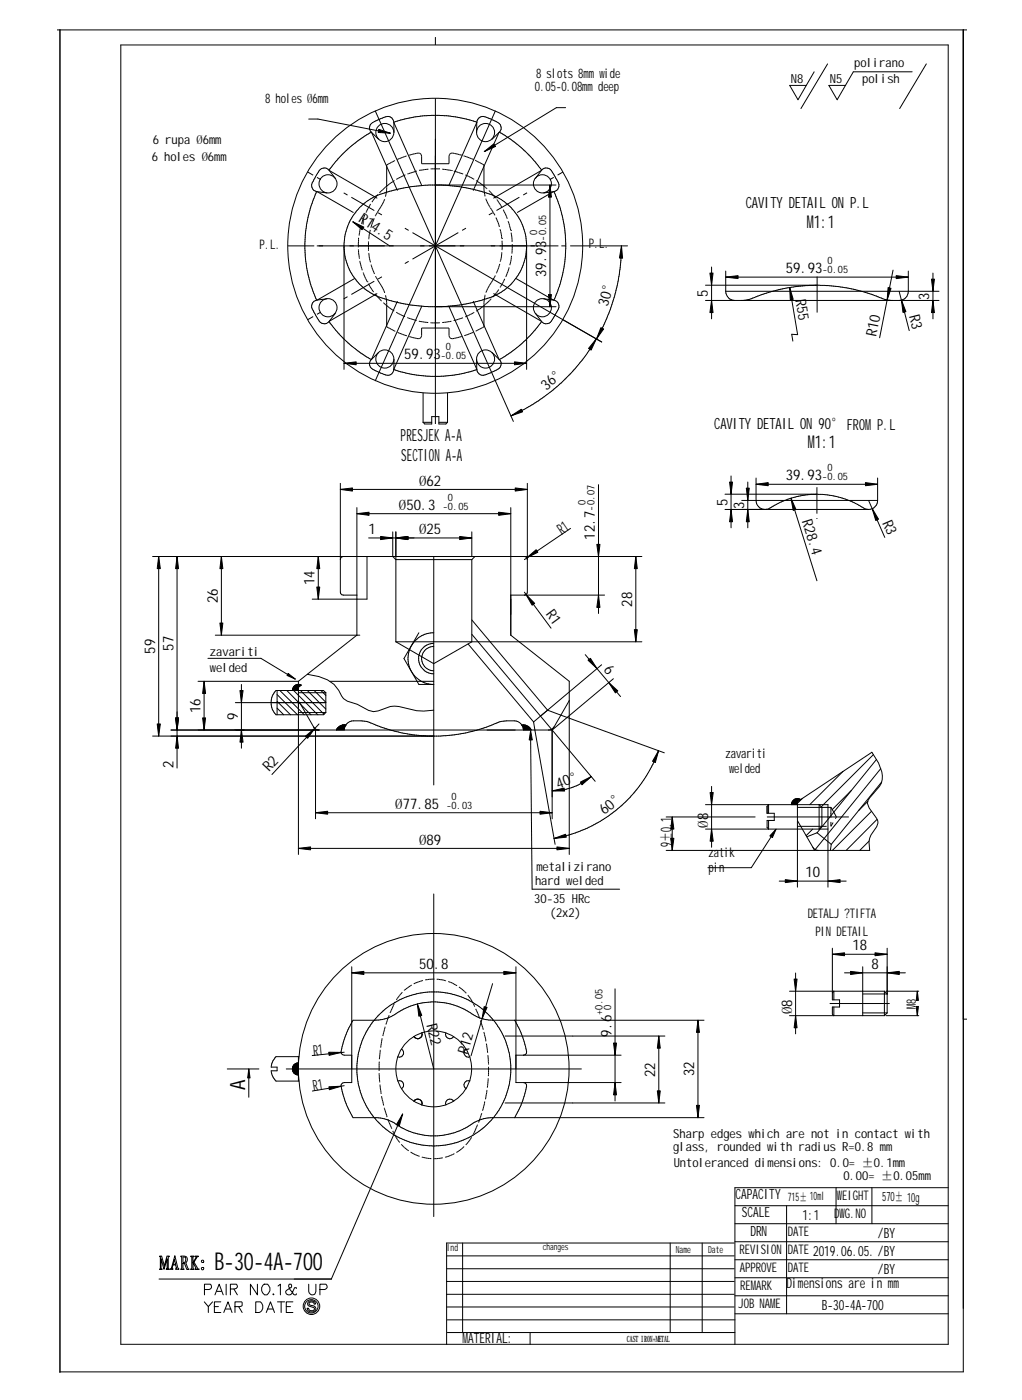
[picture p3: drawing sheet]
<svg xmlns="http://www.w3.org/2000/svg" width="235mm" height="322mm" viewBox="0 0 235 322" stroke-linecap="round" stroke-linejoin="round" font-family="sans-serif">
<g fill="none" stroke="#000" stroke-width=".23">
<path d="M13.1 6.9h209.4M13.8 6.9v309.2M27.8 10.4h190.5v299.2h-190.5zM187.5 16.5l-3.8 6.5-1.9-3.3h3.8M190.5 14.7l-6.1 10.3M210 16.5h-13.5l-3.8 6.5-1.9-3.3h3.9M213.3 14.7l-6.2 10.3M221.8 6.9v309.1h-208M71.1 27.4h2.1l16.7 3.3M75.8 39.3l11 6.3M85.5 30.5l1.7 1.6M85.5 30.4a30 30 0 0 0-6 4.4l-2.2 2.4-1.5 2"/>
<path d="M85.6 30.5l5.9 13.3M86.4 25.6l31.8 71.5M90.7 28.2a1.57 1.57 0 0 0-1-1.3 1.57 1.57 0 0 0-1.7 .3l-1.5 .6a1.57 1.57 0 0 0-1.3 1 1.57 1.57 0 0 0 .3 1.7M90.7 28.2v2.3M90.7 28.1a29.7 29.7 0 0 1 8.7-1.5l3.4 .1 2.1 .2 4.9 1.2M90.7 28.2l6.4 14.5M100.2 32v10.8M109.8 28.2a1.57 1.57 0 0 1 1-1.3 1.57 1.57 0 0 1 1.6 .3l1.5 .6a1.57 1.57 0 0 1 1.3 1 1.57 1.57 0 0 1-.3 1.7l-1.6 1.6M109.8 28.2l-.1 2.3M109.8 28.2l-6.5 14.5M114 25.6l-27.6 62.1M114.9 30.5l-5.9 13.3"/>
<path d="M115 30.4l2.7 1.8 2.6 2.1 2.3 2.3 2.1 2.6M124.6 39.3l-10.9 6.3M130.2 24.8h-2.1l-16.6 10.1M72.9 44.1l-1.5 4-.8 3.7a30.2 30.2 0 0 0 0 9.7l.8 3.7 1.5 3.9M73 44.1l8.3 4.8M77.2 41.1l-1.4-1.9a1.39 1.39 0 0 0-2.3 .1 9.8 9.8 0 0 0-1.7 3.6 1.44 1.44 0 0 0 1.1 1.2l2.4 .3M79.2 57.1a13 13 0 0 0 1.8 6l1.2 1.7a14.1 14.1 0 0 0 8.3 4.6 40.8 40.8 0 0 0 8.3 1.2h29.2M81.2 51.1l8.5 5.5M101.7 42.6l1.6 .1M103.3 42.7l1.7 .2a36.1 36.1 0 0 1 9.3 2.4l1.8 1.1 1.8 1.8a12.1 12.1 0 0 1 3 5.5l.3 2.5v28.9M121.2 57.1a13 13 0 0 1-1.7 6l-1.3 1.7a13.7 13.7 0 0 1-7.9 4.5l-3.2 .7-3.8 .5M123.3 41.1l1.4-1.9a1.39 1.39 0 0 1 2.3 .1 9.8 9.8 0 0 1 1.7 3.6 1.44 1.44 0 0 1-1.2 1.2l-2.3 .3"/>
<path d="M126.6 42.6v28M127.4 44.1l-8.3 4.8M127.6 44.1l1.2 3.2 .7 2.4a29.8 29.8 0 0 1 0 13.8l-.7 2.5-1.2 3.1M128 42.6h-29.2l-3 .3a32.3 32.3 0 0 0-10.4 2.8l-1.7 1.3-1.2 1.2a12.1 12.1 0 0 0-3 5.5l-.3 2.5v28.9M134.2 56.6h10.3M143.1 56.6a42.9 42.9 0 0 1-3.4 16.6l-2.4 4.9M75.3 68.8l-2.4 .3a1.46 1.46 0 0 0-.8 2.4l.5 1a3 3 0 0 0 1.8 2 1.26 1.26 0 0 0 1.4-.5l1.4-1.8M75.8 74.1l2 2.6 2.3 2.3 3 2.3 2.4 1.5M81.6 64.2l-8.6 4.9M86.8 67.6l-11 6.4M91.5 69.4l-5.9 13.3M97.1 70.5l-6.4 14.5"/>
<path d="M102.1 70.6h-.4M103.3 70.5l6.5 14.5M103.3 70.5l-.8 .1M109 69.4l5.9 13.3M113.7 67.6l10.9 6.4M118.8 64.2l8.6 4.9M124.7 74.1l-2.1 2.6-2.3 2.3-2.6 2.1-2.7 1.7M125.2 68.8l2.3 .3a1.59 1.59 0 0 1 .7 2.8l-.6 1a2.07 2.07 0 0 1-2 1.7l-.9-.6-1.4-1.8M137.3 78l-2.3 3.6-3.4 4.2-2.4 2.4-4.3 3.4a46.5 46.5 0 0 1-7.3 4.2M138.5 78.8l-8.9-5.2 9 5.2M162.4 69.2h53.8M162.4 65.7l28.2 .1 5.9 .8 4.8 1.5a11.3 11.3 0 0 0 3.9 1.1"/>
<path d="M163.8 61.5v11.9M167.1 67.1h49.1M167.1 67.1a2.1 2.1 0 0 0 2.1 2.1M167.1 63.8h42M167.1 62.4v4.7M181.8 66.2l-4.1 .9-3.2 1.1a9.6 9.6 0 0 1-3.5 1M181.8 66.2l1.8 10.9-1.3-.1 .2 1.6M187.7 65.7l-5.9 .5M205.6 62.2l-3.1 15.6M207 67.1l2.3 9M209.1 62.4v4.7a2.1 2.1 0 0 1-2.1 2.1M214.8 62.9v10.5"/>
<path d="M79.2 83.7h42M87.2 81.2l-1.7 1.6M90.6 85.1a30 30 0 0 0 8.6 1.6h2.1a29.3 29.3 0 0 0 8.5-1.6M90.7 82.7v2.4a1.57 1.57 0 0 1-1 1.3 1.57 1.57 0 0 1-1.7-.4l-1.5-.6a1.57 1.57 0 0 1-1.3-1 1.57 1.57 0 0 1 .3-1.6M97.4 97.3l.4 .3h1.6v-1.6h1.6v1.6h1.7l.3-.3M97.4 97.3h2M97.4 90.5v6.8M101 97.3h2M103 90.5v6.8M113.3 81.2l1.6 1.6a1.57 1.57 0 0 1 .3 1.6 1.57 1.57 0 0 1-1.3 1l-1.5 .6a1.59 1.59 0 0 1-1.6 .4 1.59 1.59 0 0 1-1-1.3l-.1-2.4M78.4 111.3v25.1l.3 .6 .3 .1h3.2M78.4 112.7h43"/>
<path d="M82.2 116.9v29.4l-13.5 10.6M82.2 118.3h35.4M117.6 116.9v29.4l13.5 10.6v39.9M121.4 111.3v25.1l-.3 .6-.4 .1M137.8 111.6v29.7M166.9 117.3h33.1M166.9 113.8h21.2M168.3 109.6v12M170.8 115.3h31.3M172.2 111v10.6M174.1 110.1v5.2a2.15 2.15 0 0 0 1.3 1.9 2.15 2.15 0 0 0 2.3-.4 20.1 20.1 0 0 1 7.8-2.8l2.6-.2M174.1 111.5h28"/>
<path d="M182.1 114.8l6 19M188.1 113.8l.4 .1a19.3 19.3 0 0 1 9.2 2.5l1.5 .8 .8 .1M200 115.3l3.7 8.5M202.1 115.3a2.1 2.1 0 0 1-2.1 2M202.1 110.1v5.2M35.1 128.2h112.7M36.5 128.2v41.3M40.8 128.2v48.7M51 128.2v18.1M73.3 128.2v9.8M79 128.2l-.6 .3v.4M84.5 128.2v9.8h-12.6"/>
<path d="M84.9 123.9h23.7M90.4 122.5v5.7l.7 .7h17.5M91.1 122.5v25.3M99.9 128.2v52.6M108.6 128.9v18.9l-8.7 5.1-8.8-5.1M108.6 122.5v5.7M109.3 128.2l-.7 .7M117.6 137.1h21.6M120.7 128.2l.6 .3 .1 .4M120.7 136.4l6.2 8.3M131.4 121.7l-10.7 7.2M146.4 128.2v19.6"/>
<path d="M45.6 156.9h23.1M47 156.9v11.2M47.9 151.6h12.2l7.9 4.8M49.6 146.3h33.2M55.6 157.6v14.7M63.8 159v5.6M63.8 160l4.7 4.6M64.4 159l5.7 5.6M66 159l5.6 5.6M67.6 159l5.6 5.6M68.7 156.9v39.9M68.7 159.5h6.3"/>
<path d="M69.2 159l5.4 5.5M69.4 157.8a1.39 1.39 0 0 0-2.1 1.2M70.7 159l4.3 4.3M70.8 155.3l2.6 .5a7 7 0 0 1 5.3 4.5l.4 .6 .9 .6 2.3 .7 2.5 1.4 1.2 .3 1.1-.2 2.8-1 .9-.1 1 .1 4.1 1 1.7 .1 2.3-.2M72.3 159l2.7 2.7M73.9 159l1.1 1.2M75 159.5l-.5-.5h-11a4 4 0 0 0 0 5.6h11l.5-.5M75 159.5v4.6M76 156.9h23.9M91.1 147.8h56.7M96.4 145.7l-3.4 6 3.4 5.9h3.5M99.9 148.2a3.5 3.5 0 0 0-3.5 3.5 3.5 3.5 0 0 0 3.5 3.5"/>
<path d="M99.9 148.9a2.82 2.82 0 0 0-2.8 2.8 2.82 2.82 0 0 0 2.8 2.8M99.9 145.7a6 6 0 0 0-6 5.8 6 6 0 0 0 5.6 6.1M107.8 148.3l15.1 18M108.6 142.8l17.5 20.8M108.6 146.1l28.4 33.8M134.7 150.8l8.2 9.6M138.5 153.1l-14 11.8M141.2 156.3l-14.1 11.8M39.4 168.1h87.7M54.2 161.8h20.8M63.8 163.1l1.5 1.5M63.8 161.5l3.1 3.1"/>
<path d="M68.7 164.1h6.3M68.9 161.7l3.3 5.8M72.2 167.5l.4 .6v20.5M72.2 167.5a1.33 1.33 0 0 0 1.2 .6M73.4 166.7l-10.8 11.7M79.6 167h-.7l-.7 .3-.7 .8M79.6 167l.6-.6a6.1 6.1 0 0 1 4.5-.2 38.5 38.5 0 0 0 10.8 3.1l2.9 .2M79.6 167l-.4 1.1M120.1 167l-.5-.6a6.1 6.1 0 0 0-4.5-.2 38.6 38.6 0 0 1-13.8 3.3h-66.2M120.1 167h.8l.7 .3 .7 .8M120.1 167l.4 1.1M122.2 170.4l.3 34.4h20.2"/>
<path d="M122.9 166.3l4.9 28.2M126.1 163.6l-3.2 2.7M126.1 163.6l26.9 9.8M127.1 168.1v20.5M127.6 167.5l-.5 .6M127.6 167.5a1.33 1.33 0 0 1-1.3 .6M131.1 161.4l-3.5 6.1M136.1 178.8a14 14 0 0 1-9 3.3M151.6 172.9l-1.3 3.1-1 1.9-2.6 3.8-2.8 3.1-3.9 3.2a32.3 32.3 0 0 1-7.5 3.8l-4.9 1.3M194.1 177.7l-7.7 7.6M201.1 173.8l-12 12M201.8 174.9l-13.7 16.9"/>
<path d="M68.7 195.4h62.4M72.6 187.2h54.5M153.4 188.2h20.5M153.4 195.9h34.1M154.8 188.2v7.7M162.4 191h28.2v13.3M162.4 185.3h28.2v3.4M163.8 181.1v14M176.7 188.2h18.7M177 187.3v-2l-.4 .4v1.6h1.7v1.7h-1.7v1.6l.4 .4v-2M177.5 192.7l-4.5 7.1h-10M183.6 184.6l17.1-11.3 1.6 2.4a5.1 5.1 0 0 1 .2 5.4l-2.3 2.7-.4 .6-.1 .7 .4 1 2 2.9v.6l-.3 .8a5.4 5.4 0 0 0-1.6 5.5h-11.8a1.49 1.49 0 0 1-1.2-.8l-3.6-6.1z"/>
<path d="M183.6 190.3h5.7M183.6 186h7.7M183.6 189.1v15.2M184.4 184.1a1.4 1.4 0 0 0-2.2 1.2M184.7 183.9l-1.1 1.1M187.1 191l-1.5 1.5M188.1 191.8l-2.3 .9M188.1 191.8l3.3 2.7M188.6 185.3l.6 .7v4.3l-.6 .7zM191.3 186v1.9M191.3 186l.7 1.1M191.4 194.5l-.2 1.4"/>
<path d="M196 182l-4.4 4.5M199.8 184.6l-2.1 2.1M200.1 193.7l-2.1 2.2M200.7 186.8l-9.1 9.1M201.9 188.7l-7.1 7.2M203 180.1l-11.6 14.4M99.9 205.9v74.3M179.4 202.9h15.4M191.6 218.4v11.9h1.7v1.6h-1.7v1.7l.4 .3v-2M191.6 219.8h12.7M204.3 218.4v14.9M81 224.1h37.8"/>
<path d="M81 222.7v26.6h-1.8a.79 .79 0 0 0-.6 1.3 22.5 22.5 0 0 0 2.7 6.8h5.5a11 11 0 0 1 5.8 2.4 15.4 15.4 0 0 0 14.6 0l.4-.2a9.9 9.9 0 0 1 5.4-2.2h49.1M96.1 231.3l3.8 14.9M97.1 237.9a1.01 1.01 0 0 1-.5 1.2 1.01 1.01 0 0 1-1.3-.4M102.7 237.9a1.01 1.01 0 0 0 .5 1.2 1.01 1.01 0 0 0 1.3-.4M113.4 226.6l-4.9 16.5M116.3 238.6h36.8M118.5 235a18.7 18.7 0 0 1 2.7 7.6l-.3 .3-.4 .1M118.8 222.7v26.6h24.2M141.6 227.7v25.9M151.7 238.6v15.4M160.7 235v22.4M162.1 235h-48.7a9.4 9.4 0 0 1-5.8-2.2 15.2 15.2 0 0 0-15.7 .2 9 9 0 0 1-5.5 2h-5.1a18.7 18.7 0 0 0-2.7 7.6l.2 .3 .4 .1h1.8"/>
<path d="M181.8 233.9h21.8M181.8 228.3h21.8M183.2 224.1v14M191.1 231.1h13.7M191.6 228.7l.4-.4v2M194.4 224.1h14M198.6 233.3h5.7M198.6 222.7v11.2M203.6 228.3l.7 .6h-5.7M203.6 228.3v5.6M204 233.9h7.5M204 228.3h7.5"/>
<path d="M204.3 233.3l-.7 .6M211.2 228.3v1.6M211.2 232.3v1.6M221.8 234.7h.7M52.3 246.2h7.3M57.3 246.2v6.5M65.9 246.2h68M68.7 243.4v5.6M68.7 244.8a1.4 1.4 0 0 0-1.4 1.4 1.4 1.4 0 0 0 1.4 1.4M68.8 243.4h-5.3l-.6 .9-.5 1.5h1.4v.8h-1.4l.3 1.1 .8 1.3h5.3M79.2 250l-7.3 1.3M79.2 242.3l-7.3 .8"/>
<path d="M91.6 248.9a1.01 1.01 0 0 1 1.2 .6 1.01 1.01 0 0 1-.4 1.3M92.4 241.6a.99 .99 0 0 1 .4 1.3 .99 .99 0 0 1-1.2 .5M92.7 256.6l-16.4 38h-39.7M95.3 253.6a1.01 1.01 0 0 1 1.3-.4 1.01 1.01 0 0 1 .5 1.3M104.5 253.6a1.01 1.01 0 0 0-1.3-.4 1.01 1.01 0 0 0-.5 1.3M107.4 241.6a.99 .99 0 0 0-.5 1.3 .99 .99 0 0 0 1.3 .5M108.2 248.9a1.01 1.01 0 0 0-1.3 .6 1.01 1.01 0 0 0 .5 1.3M116.3 254h36.8M118.8 243h24.2M120.5 249.3a.79 .79 0 0 1 .7 1.3 22.5 22.5 0 0 1-2.7 6.8M169.2 277.7h49.1M181.1 277.7v24.9"/>
<path d="M192.5 273.5v8.3M200.7 273.5v8.3M218.3 273.5h-49.1v36.1M36.7 289.3h.5l.6 2.3 .6-2.3h.6l-.3 .2v2.6l.3 .3h-.7l.2-.3v-2.2l-.7 2.4-.7-2.4v2.1l.2 .4h-.6l.2-.2v-2.8zM40.1 290.1l.3 1.1h-.6zM40.3 289.2l.6 2.6 .3 .5h-.8l.2-.2-.2-.8h-.6l-.2 .7 .2 .3h-.6l.3-.3zM41.6 289.3h.8a.83 .83 0 0 1 .7 .6 .83 .83 0 0 1-.3 .9l.4 1.2 .3 .4h-.5l-.5-1.5-.4 .1v1.2l.3 .2h-.8l.2-.2v-2.7zM42.1 289.5h.2a.67 .67 0 0 1 .5 .7 .67 .67 0 0 1-.6 .6zM43.9 289.3h.8l-.3 .3v1.2l.8-1.3-.3-.2h.8l-.3 .2-.7 1.2 .8 1.4 .3 .3h-.8l.1-.3-.7-1.3v1.4l.3 .2h-.8l.3-.2v-2.7zM46.4 292h.5v.3l-.4 .1zM47 299.8l1 1.1 .9-1.1M47.1 297h1a.67 .67 0 0 0 .6-.5 .67 .67 0 0 0-.3-.7h-1.3v2.4"/>
<path d="M49.5 298.2l1-2.4 .9 2.4M49.9 297.4h1.1M50.8 299.8h-1.4v2.5h1.4M52.1 295.8v2.4M53 296.9l1.4-.2 .3-.3-.2-.5-.1-.1h-1.4v2.4M53.8 296.9l.9 1.3M58.9 299.8h.8a1.31 1.31 0 0 1 .9 1.3 1.31 1.31 0 0 1-.9 1.2h-.8zM59.3 295.8v2.4l-1.6-2.4v2.4M60.5 296.1l.4-.3a1.09 1.09 0 0 1 1.2 .8 1.97 1.97 0 0 1-.6 1.6 1.25 1.25 0 0 1-1.1-1.9zM62.9 298l-.1 .1 .1 .1 .2-.1M63.9 299.8h1.6M64 296.2l.6-.4v2.4"/>
<path d="M64.7 299.8v2.5M67.4 299.8h-1.5v2.5h1.5M68.2 296.7v-.1h-.4l-.1 .3a1.46 1.46 0 0 1-1.4 1.3 .59 .59 0 0 1-.5-.4 .59 .59 0 0 1 .3-.7l.9-.5 .1-.3-.1-.5h-.4a1.04 1.04 0 0 0 .2 1.2l.8 1.1 .5 .1 .1-.2M71 299.9a.97 .97 0 0 1 .9-.3 .97 .97 0 0 1 .7 .7l-.3 .1a.55 .55 0 0 0-.5-.6 .55 .55 0 0 0-.6 .7l.2 .1a1.07 1.07 0 0 1 1.3 .9l-.1 .3a1.08 1.08 0 0 1-1.8-.2l-.1-.3h.3l.1 .2a.77 .77 0 0 0 1.3 .1 1.03 1.03 0 0 0-1.2-.8 .58 .58 0 0 1-.2-.9zM71.1 295.8v1.6a.83 .83 0 0 0 .8 .8 .83 .83 0 0 0 .8-.8v-1.6M73.7 297h1.1a.66 .66 0 0 0 .5-.5 .66 .66 0 0 0-.3-.7h-1.3v2.4M102.8 289.2h66.2M102.8 292.2h66.2M102.8 295.1h66.2M102.8 298.1h66.2M106.5 286.3v20.6M154.3 286.3v20.6"/>
<path d="M161.7 286.3v20.6M169 286.3h-66.2v23.3M169.2 281.8h49.1M169.2 298.4h49.1M169.2 294.3h49.1M169.2 290.1h49.1M169.2 286h49.1M48 300.9v1.4M49.3 300.9h1M51.5 302.3l1-2.5 .9 2.5M51.9 301.5h1.3M54.1 300.9l1.5-.1 .2-.8-.2-.2h-1.5v2.5"/>
<path d="M54.9 300.9l.9 1.4M61.3 302.3l1-2.5 .9 2.5M61.6 301.5h1.2M65.9 300.9h1M102.8 301h66.2M103 304h66.2M103 306.9h66.2M122 306.9v2.7M169.2 302.6h49.1"/>
<circle cx="88.6" cy="30.5" r="2.09"/>
<circle cx="111.8" cy="30.5" r="2.09"/>
<circle cx="75.5" cy="42.3" r="2.09"/>
<circle cx="100.2" cy="56.6" r="34"/>
<circle cx="124.9" cy="42.3" r="2.09"/>
<circle cx="75.5" cy="70.9" r="2.09"/>
<circle cx="124.9" cy="70.9" r="2.09"/>
<circle cx="88.6" cy="82.7" r="2.09"/>
<circle cx="111.8" cy="82.7" r="2.09"/>
<circle cx="99.8" cy="246.2" r="31.2"/>
<circle cx="99.9" cy="246.2" r="8.7"/>
<circle cx="99.9" cy="246.2" r="17.7"/>
<circle cx="46.6" cy="290.5" r=".28"/>
<circle cx="71.7" cy="300.9" r="1.55"/>
<circle cx="71.7" cy="300.8" r="1.9"/>
</g>
<g fill="#000" stroke="#000" stroke-width=".23">
<path d="M87.2 29.8l2.7 .9-2.8-.2z" fill-rule="evenodd"/>
<path d="M111.5 34.9l2.2-1.8 .4 .6z" fill-rule="evenodd"/>
<path d="M81.2 51.1l2.6 1.2-.4 .6z" fill-rule="evenodd"/>
<path d="M126.6 42.6l.4 2.8h-.7z" fill-rule="evenodd"/>
<path d="M143.1 56.6l.2 2.9-.7-.1z" fill-rule="evenodd"/>
<path d="M126.3 67.8h.7l-.4 2.8z" fill-rule="evenodd"/>
<path d="M138.3 75.5l.7 .3-1.7 2.3z" fill-rule="evenodd"/>
<path d="M163.8 69.2l.4 2.8h-.8z" fill-rule="evenodd"/>
<path d="M163.4 62.9h.8l-.4 2.8z" fill-rule="evenodd"/>
<path d="M167.1 63.8l2.8-.3v.7z" fill-rule="evenodd"/>
<path d="M181.8 66.2l.8 2.7-.7 .1z" fill-rule="evenodd"/>
<path d="M204.5 66.2l.6 .2-.8 2.7z" fill-rule="evenodd"/>
<path d="M206.3 63.5l2.8 .3-2.8 .4z" fill-rule="evenodd"/>
<path d="M207.6 69.2l1 2.6-.7 .2z" fill-rule="evenodd"/>
<path d="M214.5 64.3h.6l-.3 2.8z" fill-rule="evenodd"/>
<path d="M214.8 69.2l.3 2.8h-.6z" fill-rule="evenodd"/>
<path d="M79.2 83.7l2.8-.4v.7z" fill-rule="evenodd"/>
<path d="M118.4 83.3l2.8 .4-2.8 .3z" fill-rule="evenodd"/>
<path d="M117.6 95.8l2.4-1.5 .3 .6z" fill-rule="evenodd"/>
<path d="M137.3 78l-1.2 2.6-.6-.4z" fill-rule="evenodd"/>
<path d="M78.4 112.7l2.8-.3v.7z" fill-rule="evenodd"/>
<path d="M82.2 118.3l2.8-.3v.7z" fill-rule="evenodd"/>
<path d="M114.8 118l2.8 .3-2.8 .4z" fill-rule="evenodd"/>
<path d="M118.6 112.4l2.8 .3-2.8 .4z" fill-rule="evenodd"/>
<path d="M168 111h.7l-.4 2.8z" fill-rule="evenodd"/>
<path d="M171.8 112.4h.7l-.3 2.9z" fill-rule="evenodd"/>
<path d="M174.1 111.5l2.8-.3v.7z" fill-rule="evenodd"/>
<path d="M182.1 114.8l1.2 2.5-.7 .2z" fill-rule="evenodd"/>
<path d="M199.3 111.2l2.8 .3-2.8 .4z" fill-rule="evenodd"/>
<path d="M200.8 117.2l1.5 2.4-.7 .3z" fill-rule="evenodd"/>
<path d="M36.5 128.2l.4 2.8h-.7z" fill-rule="evenodd"/>
<path d="M40.8 128.2l.3 2.8h-.7z" fill-rule="evenodd"/>
<path d="M51 128.2l.3 2.8h-.7z" fill-rule="evenodd"/>
<path d="M73.3 128.2l.3 2.8h-.7z" fill-rule="evenodd"/>
<path d="M72.9 135.2h.7l-.3 2.8z" fill-rule="evenodd"/>
<path d="M87.6 123.6l2.8 .3-2.8 .4z" fill-rule="evenodd"/>
<path d="M91.1 123.9l2.8-.3v.7z" fill-rule="evenodd"/>
<path d="M91.1 123.9l2.8-.3v.7z" fill-rule="evenodd"/>
<path d="M105.8 123.6l2.8 .3-2.8 .4z" fill-rule="evenodd"/>
<path d="M121.1 136.9l2 2.1-.6 .4z" fill-rule="evenodd"/>
<path d="M121.3 128.5l2.1-1.9 .4 .6z" fill-rule="evenodd"/>
<path d="M137.4 125.4h.7l-.3 2.8z" fill-rule="evenodd"/>
<path d="M137.8 137.1l.3 2.8h-.7z" fill-rule="evenodd"/>
<path d="M146.4 128.2l.3 2.8h-.7z" fill-rule="evenodd"/>
<path d="M168.3 117.3l.4 2.9h-.7z" fill-rule="evenodd"/>
<path d="M172.2 117.3l.3 2.9h-.7z" fill-rule="evenodd"/>
<path d="M47 156.9l.3 2.8h-.6z" fill-rule="evenodd"/>
<path d="M50.6 143.5h.7l-.3 2.8z" fill-rule="evenodd"/>
<path d="M55.2 159h.8l-.4 2.8z" fill-rule="evenodd"/>
<path d="M66.3 155.1l1.7 1.3-1.9-.8z" fill-rule="evenodd"/>
<path d="M67.6 158.1l.9-.5 .9 .2-.7 .5v.7h-1.4z" fill-rule="evenodd"/>
<path d="M135.4 152l.5-.4 1.6 2.4z" fill-rule="evenodd"/>
<path d="M140.2 157.2l2 1.9-.5 .5z" fill-rule="evenodd"/>
<path d="M146 145h.7l-.3 2.8z" fill-rule="evenodd"/>
<path d="M36.2 166.7h.7l-.4 2.8z" fill-rule="evenodd"/>
<path d="M40.4 165.3h.7l-.3 2.8z" fill-rule="evenodd"/>
<path d="M40.8 169.5l.3 2.8h-.7z" fill-rule="evenodd"/>
<path d="M40.4 165.3h.7l-.3 2.8z" fill-rule="evenodd"/>
<path d="M46.7 165.3h.6l-.3 2.8z" fill-rule="evenodd"/>
<path d="M55.6 168.1l.4 2.8h-.8z" fill-rule="evenodd"/>
<path d="M70.3 169.6l2.2-1.8-1.7 2.2z" fill-rule="evenodd"/>
<path d="M77.8 167.6l.9-.5 .9-.1-.4 1.1h-1.7z" fill-rule="evenodd"/>
<path d="M120.1 167a2.04 2.04 0 0 1 2.2 1.1h-1.8z" fill-rule="evenodd"/>
<path d="M122.2 168.3l.4 2.1h-.8z" fill-rule="evenodd"/>
<path d="M151.6 172.9l-.7 2.7-.7-.3z" fill-rule="evenodd"/>
<path d="M68.7 195.4l2.8-.3v.6z" fill-rule="evenodd"/>
<path d="M72.6 187.2l2.8-.4v.7z" fill-rule="evenodd"/>
<path d="M124.3 186.8l2.8 .4-2.8 .3z" fill-rule="evenodd"/>
<path d="M128.2 195.1l2.9 .3-2.9 .3z" fill-rule="evenodd"/>
<path d="M127.1 182.1l2.8-.6 .1 .7z" fill-rule="evenodd"/>
<path d="M127.6 193.1l2.6-1 .2 .7z" fill-rule="evenodd"/>
<path d="M133.6 180.1l2.5-1.3-2.1 1.9z" fill-rule="evenodd"/>
<path d="M154.8 188.2l.4 2.8h-.8z" fill-rule="evenodd"/>
<path d="M154.4 193.1h.8l-.4 2.8z" fill-rule="evenodd"/>
<path d="M163.8 191l.4 2.7h-.7z" fill-rule="evenodd"/>
<path d="M163.5 182.5h.7l-.4 2.8z" fill-rule="evenodd"/>
<path d="M178.7 191l-.9 1.9-.6-.4z" fill-rule="evenodd"/>
<path d="M182.5 184.4a1.48 1.48 0 0 1 1.9-.3l-.8 .5v.7h-1.4z" fill-rule="evenodd"/>
<path d="M180.8 202.6l2.8 .3-2.8 .4z" fill-rule="evenodd"/>
<path d="M190.6 202.9l2.8-.3v.7z" fill-rule="evenodd"/>
<path d="M81 224.1l2.8-.4v.7z" fill-rule="evenodd"/>
<path d="M96.1 231.3l1 2.6-.7 .1z" fill-rule="evenodd"/>
<path d="M111.5 231.8l.6 .2-1.1 2.6z" fill-rule="evenodd"/>
<path d="M116 223.7l2.8 .4-2.8 .3z" fill-rule="evenodd"/>
<path d="M160.7 235l.3 2.8h-.6z" fill-rule="evenodd"/>
<path d="M182.8 225.5h.7l-.3 2.8z" fill-rule="evenodd"/>
<path d="M183.2 233.9l.3 2.8h-.7z" fill-rule="evenodd"/>
<path d="M191.6 219.8l2.8-.4v.7z" fill-rule="evenodd"/>
<path d="M195.8 223.7l2.8 .4-2.8 .3z" fill-rule="evenodd"/>
<path d="M201.5 219.4l2.8 .4-2.8 .3z" fill-rule="evenodd"/>
<path d="M204.3 224.1l2.8-.4v.7z" fill-rule="evenodd"/>
<path d="M210.9 231.8h.6l-.3 2.1z" fill-rule="evenodd"/>
<path d="M211.2 228.3l.3 2.1h-.6z" fill-rule="evenodd"/>
<path d="M57.3 246.2l.3 2.1h-.6z" fill-rule="evenodd"/>
<path d="M67.3 246.2h1.4v1.4a1.45 1.45 0 0 1-1.4-1.4z" fill-rule="evenodd"/>
<path d="M67.7 245.2l1-.4v1.4h-1.4z" fill-rule="evenodd"/>
<path d="M75.7 242.3l2.8 .1-2.7 .7z" fill-rule="evenodd"/>
<path d="M75.7 250.3l2.8-.1-2.7 .8z" fill-rule="evenodd"/>
<path d="M92.7 256.6l-.8 2.7-.6-.3z" fill-rule="evenodd"/>
<path d="M141.6 249.3l.3 2.9h-.6z" fill-rule="evenodd"/>
<path d="M141.3 240.2h.6l-.3 2.8z" fill-rule="evenodd"/>
<path d="M151.3 251.2h.7l-.3 2.8z" fill-rule="evenodd"/>
<path d="M151.7 238.6l.3 2.8h-.7z" fill-rule="evenodd"/>
<path d="M160.4 254.6h.6l-.3 2.8z" fill-rule="evenodd"/>
</g>
<g fill="none" stroke="#000" stroke-width=".23" stroke-dasharray="51.8 12.2" stroke-linecap="butt">
<path d="M89.4 37.8l-.4 .2M89.7 37.6l-.3 .2M90.1 37.4l-.4 .2M90.5 37.2l-.4 .2M90.8 37l-.3 .2M90.9 36.9l-.1 .1M91.6 36.7h-.2M91.9 36.5l-.3 .2M92.3 36.4l-.4 .1M92.7 36.2l-.4 .2M93.1 36.1l-.4 .1M93.5 36l-.4 .1"/>
<path d="M93.6 35.9l-.1 .1M94.1 40l-.3 .1M94.3 35.7l-.2 .1M94.5 39.9l-.4 .1M94.7 35.6l-.4 .1M94.9 39.7l-.4 .2M95 35.5l-.3 .1M95.3 39.6l-.4 .1M95.5 35.4l-.5 .1M95.7 39.5l-.4 .1M95.8 35.3l-.3 .1M96 39.4l-.3 .1"/>
<path d="M96.3 35.2l-.5 .1M96.6 35.3l-.3-.1M96.9 39.2h-.4M96.9 35.5l-.3-.2M97.1 36l-.2-.5M97.1 37.7v-1.7M97.3 39.1l-.4 .1M97.7 39.1h-.4M98.1 39l-.4 .1M98.6 39h-.5M98.6 38.9v.1M99.4 38.9h-.3"/>
<path d="M99.8 38.9h-.4M100.2 38.9h-.4M100.6 38.9h-.4M101 38.9h-.4M101.3 38.9h-.3M101.9 39l-.1-.1M102.3 39h-.4M102.7 39.1l-.4-.1M103.1 39.1h-.4M103.4 37.7v-1.7M103.4 37.7h-6.3M103.5 35.5l-.1 .5"/>
<path d="M103.5 39.2l-.4-.1M103.8 35.3l-.3 .2M104 39.3l-.5-.1M104.2 35.2l-.4 .1M104.6 35.3l-.4-.1M104.8 39.5l-.3-.1M105 35.4l-.4-.1M105.2 39.6l-.4-.1M105.4 35.5l-.4-.1M105.6 39.7l-.4-.1M105.8 35.6l-.4-.1M106 39.9l-.4-.2"/>
<path d="M106.2 35.7l-.4-.1M106.4 40l-.4-.1M107 36l-.3-.1M107.4 36.1l-.4-.1M107.7 36.2l-.3-.1M108.1 36.4l-.4-.2M108.5 36.5l-.4-.1M108.9 36.7l-.4-.2M109.6 37l-.2-.1M110 37.2l-.4-.2M110.4 37.4l-.4-.2M110.7 37.6l-.3-.2"/>
<path d="M111.1 37.8l-.4-.2M111.4 38l-.3-.2M82.5 56v.4M82.5 56.4v.4M82.5 56.8v.2M82.5 57.4v.3M82.5 54.8v.3M82.5 55.1v.5M82.5 55.6v.4M82.5 57.7v.4M82.5 58.1l.1 .4M82.6 58.5l.1 .4"/>
<path d="M82.7 58.9v.4M82.7 53.9v.4M82.7 59.3l.1 .3M82.8 53.5l-.1 .4M82.8 53.1v.4M82.9 52.7l-.1 .4M83.1 52.1v.2M83.1 52.3l-.2 .4M83.3 51.5l-.1 .1M83.4 51.1l-.1 .4M83.5 50.7l-.1 .4M83.7 50.3l-.2 .4"/>
<path d="M83.8 49.9l-.1 .4M84 49.4v.1M84 49.5l-.2 .4M84.4 48.8l-.2 .2M84.5 48.4l-.1 .4M84.8 48l-.3 .4M84.8 55.6v.2M84.8 55.8v.4M84.8 56.2v.4M84.8 56.6v.5M84.8 57.1v.4M84.8 57.5v.3"/>
<path d="M84.9 54.9v.2M84.9 58.3l.1 .4M85 47.7l-.2 .3M85 54.5l-.1 .4M85 58.7v.5M85 54.1v.4M85 59.2l.1 .4M85.1 53.7l-.1 .4M85.1 59.6l.1 .4M85.2 47.3l-.2 .4M85.2 53.3l-.1 .4M85.2 60l.1 .4"/>
<path d="M85.3 52.9l-.1 .4M85.3 47l-.1 .3M85.4 52.4h-.1M85.5 52.1l-.1 .3M85.6 51.6l-.1 .5M85.8 51.3l-.2 .3M85.9 46.2l-.3 .4M85.9 50.9l-.1 .4M86.1 45.9l-.2 .3M86.1 50.4l-.2 .5M86.1 50.3v.1M86.4 45.6l-.3 .3"/>
<path d="M86.4 49.7v.1M86.7 45.2l-.3 .4M86.7 49.3l-.3 .4M86.9 49l-.2 .3M86.9 44.9l-.2 .3M87 44.8l-.1 .1M87.1 48.6l-.2 .4M87.3 48.2l-.2 .4M87.5 44.3l-.2 .1M87.5 47.9l.3-.4M87.5 47.9l-.2 .3M87.8 44l-.3 .3"/>
<path d="M87.8 47.5l.2-.4M88 47.1l.2-.3M88.1 43.7l-.3 .3M88.2 46.8l.1-.4M88.3 46.4l.2-.4M88.4 43.4l-.3 .3M88.5 46l.1-.2M88.7 43.2l-.3 .2M88.7 45.3l.1-.1M88.8 45.2l.1-.4M88.9 44.8v-.4M88.9 44.4l.1-.4"/>
<path d="M89 44v-.5M89 42.9l-.3 .3M89 43.1v-5.1M89 43.5v-.3M89.4 42.6l-.4 .3M89.7 42.4l-.3 .2M90 42.1l-.3 .3M90.4 41.9l-.4 .2M90.7 41.6l-.3 .3M90.8 41.6h-.1M91.4 41.2l-.2 .1M91.8 41l-.4 .2"/>
<path d="M92.2 40.8l-.4 .2M92.5 40.6l-.3 .2M92.9 40.5l-.4 .1M93.3 40.2v.1M93.3 40.3l-.4 .2M106.6 40.1l-.2-.1M107.5 40.5l-.4-.2M107.9 40.6l-.4-.1M108.3 40.8l-.4-.2M108.7 41l-.4-.2M109 41.2l-.3-.2M109.2 41.3l-.2-.1"/>
<path d="M109.7 41.6h-.1M110.1 41.9l-.4-.3M110.4 42.1l-.3-.2M110.8 42.4l-.4-.3M111.1 42.6l-.3-.2M111.4 42.9l-.3-.3M111.4 43.1v-5.1M111.4 43.1v.4M111.4 43.5l.1 .5M111.5 44v.4M111.5 44.4l.1 .4M111.6 44.8l.1 .4"/>
<path d="M111.8 43.2l-.4-.3M111.8 45.7l.1 .3M111.9 46l.2 .4M112.1 43.4l-.3-.2M112.1 46.4l.2 .4M112.1 43.5v-.1M112.3 46.8l.2 .3M112.5 47.1l.2 .4M112.7 44l-.1-.1M112.7 47.5l.2 .3M113 44.3l-.3-.3M113.2 48.2l-.3-.3"/>
<path d="M113.2 44.6l-.2-.3M113.4 48.6l-.2-.4M113.5 44.9l-.3-.3M113.6 49l-.2-.4M113.8 45.2l-.3-.3M113.8 49.3l-.2-.3M114 49.6l-.2-.3M114.1 45.6l-.3-.4M114.3 50.4l-.1-.3M114.5 50.9l-.2-.5M114.6 46.2l-.2-.2M114.7 51.3l-.2-.4"/>
<path d="M114.8 46.6l-.2-.4M114.8 51.6l-.1-.3M114.9 52.1l-.1-.5M115 52.3l-.1-.2M115.1 46.9l-.3-.3M115.1 52.9v-.1M115.3 47.3l-.2-.4M115.3 60l.1-.4M115.3 53.3l-.2-.4M115.4 59.6v-.4M115.4 53.7l-.1-.4M115.4 59.2l.1-.5"/>
<path d="M115.4 54.1v-.4M115.5 47.7l-.2-.4M115.5 58.7v-.4M115.5 54.5l-.1-.4M115.5 58.3v-.2M115.5 54.9v-.4M115.6 47.8l-.1-.1M115.6 57.6v-.1M115.6 57.5v-.4M115.6 57.1l.1-.5M115.6 56.2v-.4M115.6 55.8v-.4"/>
<path d="M115.7 56.6l-.1-.4M115.9 48.4v-.1M116.1 48.8l-.2-.4M116.3 49.1l-.2-.3M116.5 49.5l-.2-.4M116.6 49.9l-.1-.4M116.8 50.3l-.2-.4M116.8 50.4v-.1M117.1 51.1l-.1-.2M117.2 51.5l-.1-.4M117.3 51.9l-.1-.4M117.4 52.3l-.1-.4"/>
<path d="M117.5 52.7l-.1-.4M117.6 53.1l-.1-.4M117.7 59.8v-.5M117.7 59.3l.1-.4M117.7 53.9v-.3M117.8 54.3l-.1-.4M117.9 58.4v-.3M117.9 54.8l-.1-.5M117.9 58.1v-.4M117.9 57.7v-.4M117.9 55.7v-.1M117.9 55.6v-.5"/>
<path d="M117.9 55.1v-.3M117.9 57.3v-.5M117.9 56.8v-.4M117.9 56.4v-.2M82.8 60.1v.1M82.8 60.2l.1 .4M82.9 60.6l.2 .4M83.1 61v.4M83.1 61.4l.2 .4M83.3 61.8l.1 .4M83.4 62.2v.1M83.6 62.8l.1 .2"/>
<path d="M83.7 63l.1 .4M83.8 63.4l.2 .3M84 63.7l.2 .4M84.2 64.1l.2 .4M84.4 64.5l.1 .4M84.8 65.3l.2 .3M85 65.6l.2 .4M85.2 66l.2 .3M85.4 66.3l.2 .4M85.4 60.9l.1 .3M85.5 61.2l.1 .4M85.6 66.7l.3 .3"/>
<path d="M85.6 61.6l.2 .4M85.8 62l.1 .4M85.9 67l.1 .3M85.9 62.4l.2 .4M86.1 62.8l.1 .3M86.3 67.6l.1 .1M86.4 67.7l.3 .3M86.4 63.6l.3 .4M86.7 68l.2 .4M86.7 64l.2 .3M86.9 64.3l.2 .4M86.9 68.4l.3 .3"/>
<path d="M87.1 64.7l.2 .3M87.2 68.7l.3 .2M87.3 65l.2 .4M87.5 68.9l.3 .3M87.8 69.2l.1 .1M87.8 65.7l-.3-.3M88 66.1l-.2-.4M88.2 66.5l-.2-.4M88.3 69.7l.1 .1M88.3 66.9l-.1-.4M88.4 69.8l.3 .3M88.5 67.3l-.2-.4"/>
<path d="M88.6 67.5l-.1-.2M88.7 70.1l.3 .3M88.8 68.1l-.1-.1M88.9 68.5l-.1-.4M88.9 68.9v-.4M89 69.3l-.1-.4M89 70.4l.4 .2M89 70.1v5.2M89 75.3l.4 .2M89 70.1v-.4M89 69.7v-.4M89.4 70.6l.3 .3"/>
<path d="M89.4 75.5l.3 .1M89.7 70.9l.3 .2M89.7 75.6l.4 .2M90 71.1l.4 .3M90.1 75.8l.4 .2M90.4 71.4l.3 .2M90.5 76l.3 .2M90.7 71.6l.1 .1M90.8 76.2l.2 .1M91.2 71.9l.2 .1M91.4 72l.4 .2M91.5 76.5l.1 .1"/>
<path d="M91.6 76.6l.3 .1M91.8 72.2l.4 .2M91.9 76.7l.4 .2M92.2 72.4l.3 .2M92.3 76.9l.4 .1M92.5 72.6l.4 .2M92.7 77l.4 .2M92.9 72.8l.4 .1M93.1 77.2l.4 .1M93.5 77.3h.2M93.8 73.1l.3 .2M94.1 73.3l.4 .1"/>
<path d="M94.2 77.5h.1M94.3 77.5l.4 .1M94.5 73.4l.4 .1M94.7 77.6l.3 .2M94.9 73.5l.4 .1M95 77.8h.5M95.3 73.6l.4 .2M95.5 77.8l.3 .1M95.7 73.8h.2M95.8 77.9l.5 .1M96.3 78h.3M96.4 73.9l.1 .1"/>
<path d="M96.5 74l.4 .1M96.6 78l.3-.3M96.9 74.1h.4M96.9 77.7l.2-.4M97.1 75.6v1.7M97.3 74.1l.4 .1M97.7 74.2h.4M98.1 74.2l.5 .1M99.1 74.3l.3 .1M99.4 74.4h.4M99.8 74.4h.4M100.2 74.4h.4"/>
<path d="M100.6 74.4h.4M101 74.4l.3-.1M101.8 74.3h.1M101.9 74.3l.4-.1M102.3 74.2h.4M102.7 74.2l.4-.1M103.1 74.1h.4M103.4 75.6h-6.3M103.4 77.3l.1 .4M103.4 75.6v1.7M103.5 77.7l.3 .3M103.5 74.1l.4-.1"/>
<path d="M103.8 78h.4M104.2 78l.4-.1M104.4 73.8h.4M104.6 77.9l.4-.1M104.8 73.8l.4-.2M105 77.8h.4M105.2 73.6l.4-.1M105.4 77.8l.4-.2M105.6 73.5l.4-.1M105.8 77.6l.4-.1M106 73.4l.4-.1M106.2 77.5h.1"/>
<path d="M106.4 73.3l.2-.1M106.8 77.3h.2M107 77.3l.4-.1M107.1 73l.4-.2M107.4 77.2l.3-.2M107.5 72.8l.4-.2M107.7 77l.4-.1M107.9 72.6l.4-.2M108.1 76.9l.4-.2M108.3 72.4l.4-.2M108.5 76.7l.4-.1M108.7 72.2l.3-.2"/>
<path d="M108.9 76.6l.1-.1M109 72l.2-.1M109.5 76.3l.1-.1M109.6 71.7l.1-.1M109.6 76.2l.4-.2M109.7 71.6l.4-.2M110 76l.4-.2M110.1 71.4l.3-.3M110.4 75.8l.3-.2M110.4 71.1l.4-.2M110.7 75.6l.4-.1M110.8 70.9l.3-.3"/>
<path d="M111.1 75.5l.3-.2M111.1 70.6l.3-.2M111.4 70.4l.4-.3M111.4 70.1v5.2M111.4 69.7v.4M111.5 69.3l-.1 .4M111.5 68.9v.4M111.6 68.5l-.1 .4M111.7 67.9v.2M111.7 68.1l-.1 .4M111.8 70.1l.3-.3M111.9 67.3l-.1 .1"/>
<path d="M112.1 69.8l.3-.3M112.1 66.9l-.2 .4M112.3 66.5l-.2 .4M112.4 69.5l.3-.3M112.5 66.1l-.2 .4M112.7 69.2l.3-.3M112.7 65.7l-.2 .4M112.9 65.4l-.2 .3M112.9 65.4l.3-.4M113 68.9l.1-.1M113.2 65l.2-.3M113.4 64.7l.2-.4"/>
<path d="M113.4 68.4h.1M113.5 68.4l.3-.4M113.6 64.3l.2-.3M113.8 68l.3-.3M113.8 64l.2-.4M114 63.6v-.2M114.1 67.7l.2-.3M114.3 62.9v-.1M114.3 67.4l.3-.4M114.3 62.8l.2-.4M114.5 62.4l.2-.4M114.6 67l.2-.3"/>
<path d="M114.7 62l.1-.4M114.8 61.6l.1-.4M114.9 61.2l.2-.4M115.1 66.2l.2-.2M115.1 60.3l.2-.3M115.3 66l.2-.4M115.5 65.6l.2-.3M115.7 65.3l.2-.4M115.9 64.9l.2-.4M116.1 64.5l.1-.3M116.4 63.7h.1M116.5 63.7l.1-.3"/>
<path d="M116.6 63.4l.2-.4M116.8 63l.1-.4M116.9 62.6l.2-.4M117.1 62.2l.1-.4M117.2 61.8v-.2M117.3 61.1l.1-.1M117.4 61l.1-.4M117.5 60.6l.1-.4M117.6 60.2l.1-.4M87.8 239.9v.4M87.9 239.5l-.1 .4M88 239.1l-.1 .4"/>
<path d="M88.2 238.3l-.1 .3M88.3 237.9l-.1 .4M88.4 237.5l-.1 .4M88.5 237.1l-.1 .4M88.6 236.6l-.1 .5M88.7 236.5l-.1 .1M88.9 235.8l-.1 .2M89 235.4l-.1 .4M89.2 235.1l-.2 .3M89.3 234.6l-.1 .5M89.5 234.3l-.2 .3M89.6 233.8v.1"/>
<path d="M89.6 233.9l-.1 .4M89.9 233.1l-.1 .2M90.1 232.7l-.2 .4M90.3 232.3l-.2 .4M90.4 231.9l-.1 .4M90.6 231.5l-.2 .4M90.8 231.2l-.2 .3M91 230.7l-.2 .3M91.3 230.3h-.1M91.5 229.9l-.2 .4M91.7 229.6l-.2 .3M92 229.3l-.3 .3"/>
<path d="M92.2 229l-.2 .3M92.5 228.6l-.3 .4M92.6 228.5l-.1 .1M93.1 228l-.1 .1M93.5 227.8l-.4 .2M93.8 227.5l-.3 .3M94.1 227.3l-.3 .2M94.5 227.1l-.4 .2M94.8 226.9l-.3 .2M95.6 226.4l-.4 .2M96 226.3l-.4 .1M96.4 226.1l-.4 .2"/>
<path d="M96.8 226l-.4 .1M97.2 225.9l-.4 .1M97.4 225.8l-.2 .1M98 225.7h-.1M98.4 225.6l-.4 .1M98.8 225.5l-.4 .1M99.3 225.5h-.5M99.7 225.5h-.4M100 225.5h-.3M100.9 225.5h-.4M101.3 225.6l-.4-.1M101.8 225.7l-.5-.1"/>
<path d="M102.2 225.7h-.4M102.6 225.9l-.4-.2M102.7 225.9h-.1M103.4 226.1l-.2-.1M103.8 226.3l-.4-.2M104.2 226.4l-.4-.1M104.5 226.6l-.3-.2M104.9 226.9l-.4-.3M105.2 227l-.3-.1M106 227.5l-.3-.2M106.3 227.8l-.3-.3M106.6 228l-.3-.2"/>
<path d="M106.9 228.3l-.3-.3M107.2 228.6l-.3-.3M107.4 228.8l-.2-.2M107.8 229.3l-.1-.1M108 229.6l-.2-.3M108.3 229.9l-.3-.3M108.5 230.3l-.2-.4M108.7 230.7l-.2-.4M108.9 231l-.2-.3M109.2 231.5l-.2-.3M109.3 231.8l-.1-.3M109.7 232.7l-.2-.3"/>
<path d="M109.9 233.1l-.2-.4M110 233.5l-.1-.4M110.2 233.9l-.2-.4M110.3 234.3l-.1-.4M110.4 234.5l-.1-.2M110.6 235.1v-.1M110.7 235.4l-.1-.3M110.9 235.8l-.2-.4M111 236.2l-.1-.4M111.1 236.6l-.1-.4M111.3 237.2v-.1M111.3 237.1l-.2-.5"/>
<path d="M111.5 237.9l-.1-.2M111.5 238.3v-.4M111.6 238.7l-.1-.4M111.8 239.1l-.2-.4M111.8 239.8v-.3M111.8 239.5v-.4M87.3 244.9v.4M87.3 245.3v.5M87.3 245.8v.4M87.3 246.2v.4M87.3 246.6v.1M87.3 247.2v.3"/>
<path d="M87.3 247.5v.3M87.3 244.5v.4M87.3 247.8v.5M87.3 248.3l.1 .4M87.4 243.7l-.1 .3M87.4 248.7v.4M87.4 243.2v.5M87.4 249.1v.2M87.5 242.8l-.1 .4M87.5 249.8v.2M87.5 242.4v.4M87.5 250v.4"/>
<path d="M87.5 241.8v.2M87.5 242v.4M87.5 250.4l.1 .4M87.6 250.8l.1 .4M87.7 241.2l-.1 .1M87.7 251.2v.4M87.7 240.7v.5M87.7 251.6l.1 .4M87.8 240.3l-.1 .4M87.8 252.5l.1 .4M87.9 252.9l.1 .4M88 253.3l.1 .4"/>
<path d="M88.1 253.7l.1 .4M88.2 254.1l.1 .4M88.3 254.5v.1M88.5 255.1v.2M88.5 255.3l.1 .4M88.6 255.7l.2 .4M88.8 256.1l.1 .4M88.9 256.5l.1 .4M89 256.9l.1 .4M89.3 257.8l.2 .3M89.5 258.1l.1 .4M89.6 258.5l.1 .4"/>
<path d="M89.7 258.9l.2 .4M89.9 259.3l.2 .4M90.1 259.7l.1 .3M109.7 259.7l.2-.4M109.9 259.3v-.3M110.2 258.5l.1-.4M110.3 258.1l.2-.4M110.5 257.7l.1-.4M110.6 257.3l.1-.4M110.7 256.9l.2-.4M110.9 256.5v-.1M111.1 255.8v-.1"/>
<path d="M111.1 255.7l.2-.4M111.3 255.3v-.4M111.3 254.9l.2-.4M111.5 254.5v-.4M111.5 254.1l.1-.4M111.8 253.2v-.3M111.8 252.9l.1-.4M111.9 252.5l.1-.5M112 252l.1-.4M112.1 251.6v-.4M112.1 240.7l-.1-.3M112.1 251.2v-.2"/>
<path d="M112.1 241.2v-.5M112.2 250.5v-.1M112.2 241.6l-.1-.4M112.2 250.4l.1-.4M112.2 242v-.4M112.3 250v-.5M112.3 242.5v-.1M112.3 242.4l-.1-.4M112.3 249.5l.1-.4M112.4 249.1v-.4M112.4 243.2l-.1-.2M112.4 248.7v-.3"/>
<path d="M112.4 243.7v-.5M112.4 247.8l.1-.3M112.4 244.5v-.4M112.4 244.1v-.4M112.5 247.5v-.5M112.5 247v-.4M112.5 246.6v-.4M112.5 246.2v-.4M112.5 245.8v-.1M112.5 245.2v-.3M112.5 244.9l-.1-.4M90.4 260.5l.2 .3"/>
<path d="M90.6 260.8l.2 .4M90.8 261.4l.3 .3M91.1 261.7l.2 .4M91.3 262.1l.2 .3M91.5 262.4l.2 .3M91.7 262.7l.3 .4M92 263.1v.1M92.4 263.6l.1 .1M92.5 263.7l.3 .3M92.8 264l.3 .3M93.1 264.3l.4 .3M93.5 264.6l.3 .3"/>
<path d="M93.8 264.9l.3 .1M94.5 265.3l.4 .2M94.9 265.5l.3 .3M95.2 265.8l.4 .1M95.6 265.9l.4 .2M96 266.1l.4 .2M96.4 266.3h.2M97.1 266.5h.1M97.2 266.5l.4 .1M97.6 266.6l.4 .1M98 266.7l.4 .1M98.4 266.8h.4"/>
<path d="M98.8 266.8l.5 .1M99.8 266.9h.3M100.1 266.9h.4M100.5 266.9l.4-.1M100.9 266.8h.4M101.3 266.8l.5-.1M101.8 266.7l.1-.1M102.4 266.5h.2M102.6 266.5l.4-.1M103 266.4l.4-.1M103.4 266.3l.4-.2M103.8 266.1l.4-.2"/>
<path d="M104.2 265.9l.3-.1M104.5 265.8l.1-.1M105.1 265.4l.2-.1M105.3 265.3l.3-.2M105.6 265.1l.4-.2M106 264.9l.3-.3M106.3 264.6l.3-.3M106.6 264.3l.2-.2M107.2 263.7l.3-.3M107.5 263.4l.3-.3M107.8 263.1l.2-.4M108 262.7l.3-.3"/>
<path d="M108.3 262.4l.2-.3M108.5 262.1v-.2M108.8 261.4h.1M109 261.2l.2-.4M109.2 260.8l.1-.3M109.3 260.5l.2-.5M109.5 260l.2-.3"/>
</g>
<path d="M72.9 56.6h55.7M100.2 75.6v-37.9M188.1 63.7v8.3" fill="none" stroke="#000" stroke-width=".23" stroke-dasharray="103.6 12.2 4.1 12.2" stroke-linecap="butt"/>
<path d="M100.2 10.4v-1.9M100.2 56.6l29.4 17M100.2 97.6v-75M187.5 195.9l15.3-18.9" fill="none" stroke="#000" stroke-width=".23" stroke-dasharray="445 33.5 33.5 33.5" stroke-linecap="butt"/>
<path d="M66.3 56.6h67.9M100.2 56.6l29.4-17M100.2 56.6l-29.4 17M100.2 56.6l-29.4-17M188.1 112.2v7.3" fill="none" stroke="#000" stroke-width=".23" stroke-dasharray="6.1 1 1" stroke-linecap="butt"/>
<path d="M187.5 195.9l-.3-.8M188.4 195.9h-.9M190.6 191v-2.3M192 187.1l.6 1.1" fill="none" stroke="#000" stroke-width=".23" stroke-dasharray="33.5 33.5 33.5 33.5 33.5 33.5 33.5 33.5 33.5 33.5 33.5 33.5 33.5 33.5 33.5 33.5" stroke-linecap="butt"/>
<path d="M189.3 190.3h2M191.3 190.3v-2.4M191.3 190.3l1.3-2.1" fill="none" stroke="#000" stroke-width=".23" stroke-dasharray="1 1 1 1 1 1 1 1" stroke-linecap="butt"/>
<text font-size="5.7" x="49.4" y="292.5">B-30-4A-700</text>
<text font-size="4.8" x="56.5" y="251.1" transform="rotate(-90 56.5 251.1)">A</text>
<g font-size="4.1">
<text x="185.8" y="52.6">M1:1</text>
<text x="186" y="103.2">M1:1</text>
</g>
<g font-size="3.9">
<text x="92.2" y="101.6">PRESJEK A-A</text>
<text x="92.4" y="106.2">SECTION A-A</text>
</g>
<g font-size="3.6">
<text x="171.7" y="48">CAVITY DETAIL ON P.L</text>
<text x="164.4" y="98.7">CAVITY DETAIL ON 90° FROM P.L</text>
</g>
<g font-size="3.5">
<text x="129.3" y="123.1" transform="rotate(-34 129.3 123.1)">R1</text>
<text x="154.6" y="195.1" transform="rotate(-90 154.6 195.1)">9±0.1</text>
<text x="72.3" y="251.3" transform="rotate(-10 72.3 251.3)">R1</text>
</g>
<g font-size="3.4">
<text x="82.4" y="50.9" transform="rotate(33 82.4 50.9)">R14.5</text>
<text x="125.8" y="63.8" transform="rotate(-90 125.8 63.8)">39.93</text>
<text x="180.9" y="62.9">59.93</text>
<text x="140" y="70.8" transform="rotate(-75 140 70.8)">30°</text>
<text x="163" y="68.3" transform="rotate(-90 163 68.3)">5</text>
<text x="183.1" y="69" transform="rotate(81 183.1 69)">R55</text>
<text x="214" y="69" transform="rotate(-90 214 69)">3</text>
<text x="201.7" y="77.7" transform="rotate(-79 201.7 77.7)">R10</text>
<text x="209.3" y="72.7" transform="rotate(76 209.3 72.7)">R3</text>
<text x="93" y="82.8">59.93</text>
<text x="125.8" y="90.1" transform="rotate(-42 125.8 90.1)">36°</text>
<text x="96.5" y="111.8">Ø62</text>
<text x="180.9" y="110.6">39.93</text>
<text x="91.9" y="117.5">Ø50.3</text>
<text x="167.5" y="116.4" transform="rotate(-90 167.5 116.4)">5</text>
<text x="171.3" y="117.1" transform="rotate(-90 171.3 117.1)">3</text>
<text x="84.9" y="123">1</text>
<text x="96.5" y="123">Ø25</text>
<text x="136.9" y="124.3" transform="rotate(-90 136.9 124.3)">12.7</text>
<text x="184.6" y="120" transform="rotate(73 184.6 120)">R28.4</text>
<text x="203.1" y="120.3" transform="rotate(66 203.1 120.3)">R3</text>
<text x="72.4" y="134.8" transform="rotate(-90 72.4 134.8)">14</text>
<text x="50.1" y="138.9" transform="rotate(-90 50.1 138.9)">26</text>
<text x="145.5" y="139.7" transform="rotate(-90 145.5 139.7)">28</text>
<text x="39.9" y="149.8" transform="rotate(-90 39.9 149.8)">57</text>
<text x="35.7" y="150.5" transform="rotate(-90 35.7 150.5)">59</text>
<text x="138.9" y="154.4" transform="rotate(50 138.9 154.4)">6</text>
<text x="46.1" y="164.2" transform="rotate(-90 46.1 164.2)">16</text>
<text x="54.8" y="165.8" transform="rotate(-90 54.8 165.8)">9</text>
<text x="39.9" y="176.9" transform="rotate(-90 39.9 176.9)">2</text>
<text x="62" y="177.8" transform="rotate(-47 62 177.8)">R2</text>
<text x="128.5" y="181.6" transform="rotate(-20 128.5 181.6)">40°</text>
<text x="91" y="186.3">Ø77.85</text>
<text x="139.2" y="187.8" transform="rotate(-40 139.2 187.8)">60°</text>
<text x="163" y="190.7" transform="rotate(-90 163 190.7)">Ø8</text>
<text x="96.5" y="194.5">Ø89</text>
<text x="185.4" y="202">10</text>
<text x="196.3" y="218.9">18</text>
<text x="96.5" y="223.2">50</text>
<text x="99.9" y="223.2">.8</text>
<text x="200.6" y="223.2">8</text>
<text x="182.4" y="233.6" transform="rotate(-90 182.4 233.6)">Ø8</text>
<text x="98.2" y="236" transform="rotate(76 98.2 236)">R22</text>
<text x="140.8" y="238.7" transform="rotate(-90 140.8 238.7)">9.6</text>
<text x="72.2" y="243.1" transform="rotate(-6 72.2 243.1)">R1</text>
<text x="107.7" y="242.9" transform="rotate(-73 107.7 242.9)">R12</text>
<text x="150.8" y="248" transform="rotate(-90 150.8 248)">22</text>
<text x="159.9" y="247.8" transform="rotate(-90 159.9 247.8)">32</text>
</g>
<g font-size="3.3">
<text x="125.6" y="141.5" transform="rotate(54 125.6 141.5)">R1</text>
<text x="169.4" y="276.3">CAPACITY</text>
<text x="170.8" y="280.4">SCALE</text>
<text x="184.8" y="280.9">1:1</text>
<text x="172.8" y="284.6">DRN</text>
<text x="202.1" y="285.1">/BY</text>
<text x="202.1" y="293.4">/BY</text>
<text x="181.1" y="296.6">Dimensions are in mm</text>
<text x="189.2" y="301.7">B-30-4A-700</text>
<text x="106.5" y="309.4">MATERIAL:</text>
</g>
<g font-size="3">
<text x="61" y="23.7">8 holes Ø6mm</text>
<text x="123.1" y="21.1">0.05-0.08mm deep</text>
<text x="123.4" y="18.1">8 slots 8mm wide</text>
<text x="59.8" y="57.3">P.L.</text>
<text x="135.6" y="57.2">P.L.</text>
<text x="167" y="174.5">zavariti</text>
<text x="167.9" y="178">welded</text>
<text x="163.2" y="197.4">zatik</text>
<text x="163.2" y="200.8">pin</text>
<text x="186" y="211.5">DETALJ ?TIFTA</text>
<text x="187.7" y="215.5">PIN DETAIL</text>
<text x="210.9" y="232.3" transform="rotate(-90 210.9 232.3)">M8</text>
<text x="192.1" y="280.6">DWG.NO</text>
<text x="192.7" y="276.4">WEIGHT</text>
<text x="203.1" y="276.7">570± 10g</text>
<text x="181.4" y="284.7">DATE</text>
<text x="170.3" y="288.9">REVISION</text>
<text x="170.3" y="293.1">APPROVE</text>
<text x="181.4" y="288.9">DATE 2019.06.05. /BY</text>
<text x="181.4" y="293.1">DATE</text>
<text x="170.4" y="297.2">REMARK</text>
<text x="170" y="301.4">JOB NAME</text>
</g>
<g font-size="2.9">
<text x="196.7" y="15.4">polirano</text>
<text x="182.1" y="19.2">N8</text>
<text x="191.1" y="19.2">N5</text>
<text x="198.5" y="19.2">polish</text>
<text x="35.2" y="33.1">6 rupa Ø6mm</text>
<text x="34.9" y="37">6 holes Ø6mm</text>
<text x="48.3" y="154.8">welded</text>
<text x="48.3" y="151">zavariti</text>
<text x="123.2" y="203.9">hard welded</text>
<text x="123.5" y="200.7">metalizirano</text>
<text x="123" y="207.9">30-35 HRc</text>
<text x="126.6" y="211.2">(2x2)</text>
<text x="155" y="262.2">Sharp edges which are not in contact with</text>
<text x="155" y="265.2">glass, rounded with radius R=0.8 mm</text>
<text x="155.1" y="268.7">Untoleranced dimensions: 0.0= ±0.1mm</text>
<text x="194.2" y="271.7">0.00= ±0.05mm</text>
</g>
<text font-size="2.7" x="181.4" y="276.5">715± 10ml</text>
<g font-size="2.4">
<text x="123.7" y="54.2" transform="rotate(-90 123.7 54.2)">0</text>
<text x="125.7" y="55.4" transform="rotate(-90 125.7 55.4)">-0.05</text>
<text x="189.4" y="62.9">-0.05</text>
<text x="190.5" y="60.8">0</text>
<text x="101.5" y="82.7">-0.05</text>
<text x="102.7" y="80.7">0</text>
<text x="189.3" y="110.6">-0.05</text>
<text x="190.5" y="108.5">0</text>
<text x="101.9" y="117.4">-0.05</text>
<text x="103.1" y="115.3">0</text>
<text x="134.8" y="116.4" transform="rotate(-90 134.8 116.4)">0</text>
<text x="136.9" y="117.6" transform="rotate(-90 136.9 117.6)">-0.07</text>
<text x="104" y="184.2">0</text>
<text x="102.8" y="186.3">-0.03</text>
<text x="138.7" y="233.7" transform="rotate(-90 138.7 233.7)">+0.05</text>
<text x="140.7" y="232.5" transform="rotate(-90 140.7 232.5)">0</text>
</g>
<g font-size="2.2">
<text x="102.9" y="288.2">Ind</text>
<text x="155.6" y="288.5">Name</text>
<text x="163" y="288.5">Date</text>
</g>
<text font-size="2.1" x="125" y="287.9">changes</text>
<text font-size="2" x="144.4" y="309">CAST IRON+METAL</text>
</svg>
